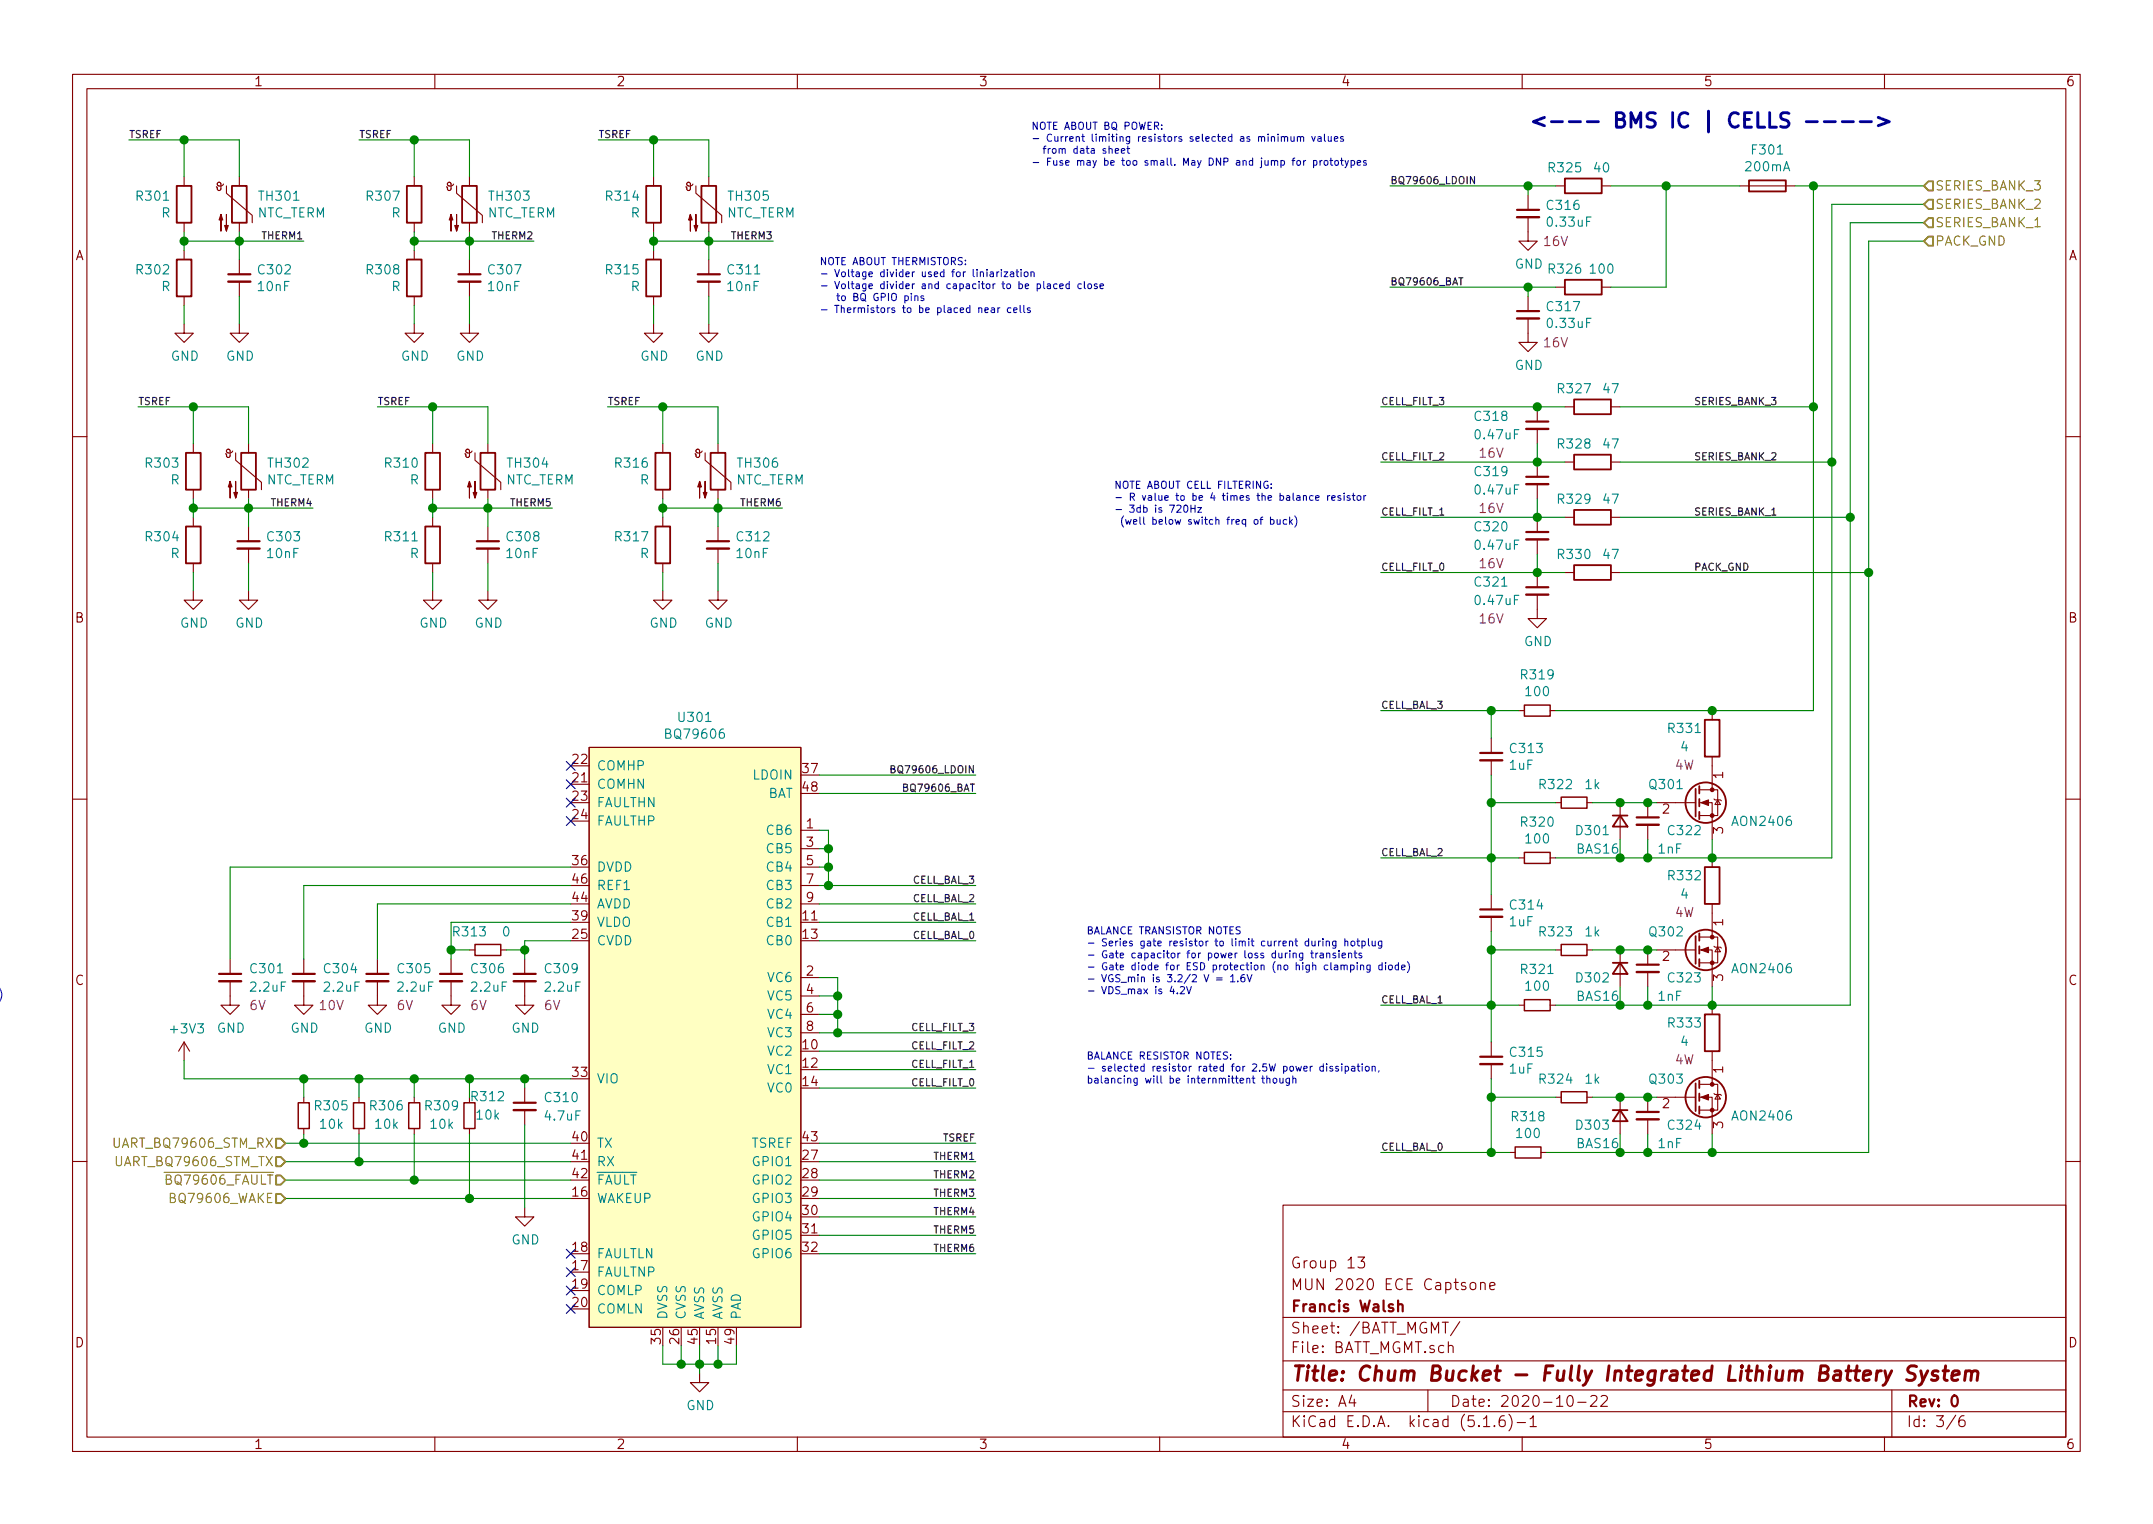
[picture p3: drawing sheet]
<svg xmlns="http://www.w3.org/2000/svg" width="297mm" height="210mm" viewBox="0 0 297 210" stroke-linecap="round" stroke-linejoin="round" font-family="sans-serif">
<g fill="none" stroke="#840000" stroke-width=".15">
<path d="M10 10.3h277v189.9h-277zM12 12.2h273v186.1h-273zM60 10.3v1.9M110 10.3v1.9M160 10.3v1.9M210 10.3v1.9M260 10.3v1.9M25.4 24.4v1.2M25.4 30.7v1.3M25.4 34.5v1.3M30.8 25.4a.44 .44 0 0 1-.4 .3 .44 .44 0 0 1-.4-.4l.1-.2 .4 .2v.9l-.2 .1h-.2l-.1-.2v-.2l-.2-.1M31.2 25.6v1.1l3.6 3v1"/>
<path d="M33 24.4v1.2M33 30.7v1.3M33 35.8v2M33 38.9v2M57.1 24.4v1.2M57.1 30.7v1.3M57.1 34.5v1.3M62.6 25.4a.44 .44 0 0 1-.5 .3 .44 .44 0 0 1-.4-.4l.2-.2 .3 .2v.9l-.1 .1h-.3l-.1-.2v-.2l-.1-.1M63 25.6v1.1l3.5 3v1M64.8 24.4v1.2M64.8 30.7v1.3M64.8 35.8v2"/>
<path d="M64.8 38.9v2M90.2 24.4v1.2M90.2 30.7v1.3M90.2 34.5v1.3M95.6 25.4a.44 .44 0 0 1-.5 .3 .44 .44 0 0 1-.4-.4l.2-.2 .3 .2v.9l-.1 .1h-.2l-.2-.2v-.2l-.1-.1M96 25.6v1.1l3.6 3v1M97.8 24.4v1.2M97.8 30.7v1.3M97.8 35.8v2M97.8 38.9v2M210.8 30v3.3h1.3l-1.3 1.2-1.3-1.2h1.3M210.8 26.9v2.1"/>
<path d="M214.6 25.6h1.3M214.6 39.6h1.3M221 25.6h1.2M221 39.6h1.2M240 25.6h7.6M25.4 44.7v1.3h1.3l-1.3 1.2-1.3-1.2h1.3M25.4 40.9v1.3M33 44.7v1.3h1.3l-1.3 1.2-1.3-1.2h1.3M57.1 44.7v1.3h1.3l-1.3 1.2-1.2-1.2h1.2M57.1 40.9v1.3M64.8 44.7v1.3h1.2l-1.2 1.2-1.3-1.2h1.3M90.2 44.7v1.3h1.2l-1.2 1.2-1.3-1.2h1.3"/>
<path d="M90.2 40.9v1.3M97.8 44.7v1.3h1.3l-1.3 1.2-1.3-1.2h1.3M210.8 43.9v3.3h1.3l-1.3 1.3-1.3-1.3h1.3M210.8 40.9v2M212.1 56.1v2.1M212.1 59.2v2M215.9 56.1h1.3M222.2 56.1h1.3M10 60.2h2M26.7 61.2v1.3M26.7 67.6v1.2M26.7 71.4v1.2"/>
<path d="M26.7 77.7v1.3M32.1 62.2a.44 .44 0 0 1-.5 .3 .44 .44 0 0 1-.4-.4l.2-.1 .3 .1v.9l-.1 .1h-.2l-.2-.2v-.2l-.1-.1M32.5 62.5v1l3.6 3v1.1M34.3 61.2v1.3M34.3 67.6v1.2M34.3 72.6v2.1M34.3 75.7v2M59.7 61.2v1.3M59.7 67.6v1.2M59.7 71.4v1.2M59.7 77.7v1.3M65.1 62.2a.44 .44 0 0 1-.4 .3 .44 .44 0 0 1-.4-.4l.1-.1 .3 .1v.9l-.1 .1h-.2l-.1-.2v-.2l-.2-.1"/>
<path d="M65.5 62.5v1l3.6 3v1.1M67.3 61.2v1.3M67.3 67.6v1.2M67.3 72.6v2.1M67.3 75.7v2M91.4 61.2v1.3M91.4 67.6v1.2M91.4 71.4v1.2M91.4 77.7v1.3M96.9 62.2a.44 .44 0 0 1-.5 .3 .44 .44 0 0 1-.4-.4l.2-.1 .3 .1v.9l-.2 .1h-.2l-.1-.2v-.2l-.1-.1M97.3 62.5v1l3.5 3v1.1M99.1 61.2v1.3"/>
<path d="M99.1 67.6v1.2M99.1 72.6v2.1M99.1 75.7v2M212.1 63.7v2.1M212.1 66.8v2M212.1 71.4v2M212.1 74.4v2M212.1 79v2M215.9 71.4h1.3M215.9 63.7h1.3M215.9 79h1.3M222.2 71.4h1.3"/>
<path d="M222.2 63.7h1.3M222.2 79h1.3M285 60.2h2M26.7 81.5v1.3h1.2l-1.2 1.3-1.3-1.3h1.3M34.3 81.5v1.3h1.3l-1.3 1.3-1.3-1.3h1.3M59.7 81.5v1.3h1.3l-1.3 1.3-1.3-1.3h1.3M67.3 81.5v1.3h1.3l-1.3 1.3-1.3-1.3h1.3M91.4 81.5v1.3h1.3l-1.3 1.3-1.2-1.3h1.2M99.1 81.5v1.3h1.2l-1.2 1.3-1.3-1.3h1.3M209.5 98h.8M212.1 82v3.3h1.3l-1.3 1.3-1.3-1.3h1.3M213.9 98h.7"/>
<path d="M236.2 98v1.3M10 110.3h2M81.3 103.1h29.2v80h-29.2zM110.5 114.5h2.5M110.5 117.1h2.5M110.5 119.6h2.5M205.7 101.8v2.1M205.7 104.9v2M209.5 118.4h.8M213.9 118.4h.7M214.6 110.7h.8M218.9 110.7h.8"/>
<path d="M223.5 110.7v5.1M227.3 110.7v2.1M227.3 113.8v2M228.6 110.7h5.3M234.4 110.7h1.8v5.1M234.4 109h2.6v3.5h-2.6M236.2 104.4v4.6M236.2 118.4v1.2M236.5 110.2l.1 .2h.8l.1 .1M237 110.4l.4 .6h-.8zM285 110.3h2M31.7 135.4v3.3h1.3l-1.3 1.2-1.2-1.2h1.2"/>
<path d="M31.7 132.3v2.1M41.9 135.4v3.3h1.3l-1.3 1.2-1.3-1.2h1.3M41.9 132.3v2.1M52.1 135.4v3.3h1.2l-1.2 1.2-1.3-1.2h1.3M52.1 132.3v2.1M62.2 135.4v3.3h1.3l-1.3 1.2-1.2-1.2h1.2M62.2 132.3v2.1M64.8 131.1h.7M69.1 131.1h.7M72.4 135.4v3.3h1.3l-1.3 1.2-1.3-1.2h1.3M72.4 132.3v2.1M110.5 134.9h2.5"/>
<path d="M110.5 137.4h2.5M110.5 139.9h2.5M110.5 122.2h2.5M110.5 124.7h2.5M205.7 123.4v2.1M205.7 126.5v2M209.5 138.7h.8M213.9 138.7h.7M214.6 131.1h.8M218.9 131.1h.8M223.5 131.1v5M227.3 131.1v2"/>
<path d="M227.3 134.1v2M228.6 131.1h5.3M234.4 131.1h1.8v5M234.4 129.3h2.6v3.5h-2.6M236.2 124.7v4.6M236.2 138.7v1.2M236.5 130.6l.1 .1h.8l.1 .1M237 130.7l.4 .6h-.8zM25.4 143.8l-.8 1.2M25.4 143.8v2.5M25.4 143.8l.8 1.2M41.9 151.4v.7"/>
<path d="M41.9 155.7v.8M49.5 151.4v.7M49.5 155.7v.8M57.1 151.4v.7M57.1 155.7v.8M64.8 155.7v.8M72.4 150.1v2M72.4 153.2v2M110.5 142.5h2.5M205.7 143.8v2M205.7 146.8v2M208.3 159h.7"/>
<path d="M212.6 159h.8M214.6 151.4h.8M218.9 151.4h.8M223.5 151.4v5.1M227.3 151.4v2M227.3 154.4v2.1M228.6 151.4h5.3M234.4 151.4h1.8v5.1M234.4 149.6h2.6v3.6h-2.6M236.2 145v4.6M236.5 150.9l.1 .1h.8l.1 .1M237 151l.4 .6h-.8z"/>
<path d="M10 160.2h2M72.4 166.6v1.3h1.3l-1.3 1.3-1.3-1.3h1.3M177 166.3h108v32h-108zM187.4 173.4h.9l-.5 .6 .3 .1a.61 .61 0 0 1 .1 .7l-.2 .1h-.4l-.2-.1M202.9 177.1a.41 .41 0 0 1 .7 .1v.4a.41 .41 0 0 1-.4 .3 .41 .41 0 0 1-.4-.3zM204.3 177.1a.38 .38 0 0 1 .6 0v.8M204.3 176.9v1M205.5 177.4l.7-.1v-.3l-.4-.1-.3 .2 .1 .7 .2 .1 .4-.1M285 160.2h2M60 198.3v1.9M96.5 189.5v1.2h1.3l-1.3 1.3-1.3-1.3h1.3M110 198.3v1.9"/>
<path d="M160 198.3v1.9M177 194.8h108M177 191.8h108M177 187.8h108M177 181.8h108M186.5 192.5l-.4 1h1M186.8 193v1M197 191.8v3M199 182.4h.8M199.8 185.7a.41 .41 0 0 1 .7 .1v.8M199.8 185.1v1.5M201.4 182.3l-1.3 2"/>
<path d="M204.7 196.8h.8M206.2 196.7v.1l-.1-.1h.1v.1M207.5 195.3a.59 .59 0 0 0-.7 .7l.1 .7a.49 .49 0 0 0 .7 0 .65 .65 0 0 0-.1-.7 .51 .51 0 0 0-.6 0l-.1 .2M208.2 195.1a1.71 1.71 0 0 1 0 2.3M209.3 196.3h1.2M210 198.3v1.9M211.1 195.8l.3-.3 .1-.2v1.5M211.1 196.8h.9M216.3 192.7a.35 .35 0 0 1 .4-.2 .35 .35 0 0 1 .3 .3 .78 .78 0 0 1-.4 1.2 .87 .87 0 0 1-.3-1.3zM217.7 193.5h1.1M219.5 192.7l.2-.2h.3a.41 .41 0 0 1 .3 .7l-.9 .8h.9M220.9 192.7l.2-.2 .5 .1a.37 .37 0 0 1 .1 .6l-.9 .8h1"/>
<path d="M260 198.3v1.9M261 191.8v6.5M269.8 195.2l-1.2 2M271 195.3a.62 .62 0 0 0-.7 .7v.5a.48 .48 0 0 0 .7 .2l.1-.2-.1-.5a.48 .48 0 0 0-.7 .2"/>
</g>
<g fill="none" stroke="#840000" stroke-width=".3">
<path d="M31.5 37.8h3M63.2 37.8h3.1M96.3 37.8h3M209.3 29h3M209.3 42.9h3M210.6 58.2h3M32.8 74.7h3M65.8 74.7h3M97.5 74.7h3.1M210.6 73.4h3M210.6 65.8h3M210.6 81h3"/>
<path d="M204.2 103.9h3.1M225.8 112.8h3.1M30.2 134.4h3.1M40.4 134.4h3M50.5 134.4h3.1M60.7 134.4h3.1M70.9 134.4h3M204.2 125.5h3.1M225.8 133.1h3.1M70.9 152.1h3M204.2 145.8h3.1M225.8 153.4h3.1"/>
<path d="M192.9 179.4v1.5M192.9 180.1a.38 .38 0 0 1 .6 0v.8M269.4 192.7a.35 .35 0 0 1 .4-.2 .35 .35 0 0 1 .2 .3 .77 .77 0 0 1-.4 1.2 .9 .9 0 0 1-.2-1.3z"/>
</g>
<path d="M260 189.1l.3 1.3M261 189.1l-.9 1.8-.3 .2M264.4 188.5l-.7-.1a.5 .5 0 0 0-.5 .5 .5 .5 0 0 0 .3 .5l.4 .1a.48 .48 0 0 1 .3 .5 .48 .48 0 0 1-.4 .4l-.8-.1M265 189.1l.3 1.3M266 189.1l-.9 1.8-.4 .2M267.4 189.2l-.2-.1-.5 .1-.1 .3 .2 .3 .5 .1 .1 .3-.2 .1-.2 .1-.5-.1M268.1 189.1h.7M268.4 188.4l-.2 1.8 .1 .1 .4 .1M269.3 189.8l1-.2v-.4l-.2-.1-.6 .1-.1 .2-.1 .8 .2 .2 .6-.1M271.2 189.3a.5 .5 0 0 1 .8 .1l-.1 1M271.2 189.1l-.2 1.3M272 189.4a.47 .47 0 0 1 .5-.3 .47 .47 0 0 1 .4 .3l-.1 1" fill="none" stroke="#840000" stroke-width=".41"/>
<g fill="none" stroke="#840000" stroke-width=".25">
<path d="M24.4 35.8h2v5.1h-2zM24.4 25.6h2v5.1h-2zM32 25.6h2v5.1h-2zM56.1 35.8h2.1v5.1h-2.1zM56.1 25.6h2.1v5.1h-2.1zM63.8 25.6h2v5.1h-2zM89.2 35.8h2v5.1h-2zM89.2 25.6h2v5.1h-2zM96.8 25.6h2v5.1h-2zM215.9 24.6h5.1v2.1h-5.1zM215.9 38.6h5.1v2h-5.1zM241.3 24.9h5.1v1.5h-5.1z"/>
<path d="M217.2 55.1h5v2h-5zM25.7 72.6h2v5.1h-2zM25.7 62.5h2v5.1h-2zM33.3 62.5h2v5.1h-2zM58.7 72.6h2v5.1h-2zM58.7 62.5h2v5.1h-2zM66.3 62.5h2v5.1h-2zM90.4 72.6h2.1v5.1h-2.1zM90.4 62.5h2.1v5.1h-2.1zM98 62.5h2.1v5.1h-2.1zM217.2 70.4h5v2h-5zM217.2 62.7h5v2.1h-5z"/>
<path d="M217.2 78h5v2h-5zM235.2 99.3h2v5.1h-2zM222.5 112.5h2M223.5 112.5l1 1.5h-2zM233.9 108.8v3.8M234.4 108.5v1M234.4 110.2v1M234.4 112v1M235.2 119.6h2v5.1h-2zM222.5 132.8h2M223.5 132.8l1 1.6h-2zM233.9 129.2v3.8"/>
<path d="M234.4 128.8v1M234.4 130.6v1M234.4 132.3v1M235.2 139.9h2v5.1h-2zM222.5 153.2h2M223.5 153.2l1 1.5h-2zM233.9 149.5v3.8M234.4 149.1v1M234.4 150.9v1M234.4 152.6v1.1"/>
<circle cx="235.3" cy="110.7" r="2.79"/>
<circle cx="235.3" cy="131.1" r="2.79"/>
<circle cx="235.3" cy="151.4" r="2.79"/>
</g>
<g fill="#840000" stroke="#840000" stroke-width=".15">
<path d="M234.7 131.1l1-.4v.7z"/>
<path d="M234.7 151.4l1-.4v.8z"/>
<path d="M64.8 66.4l.2 .8h-.5l.3-.8v2.3z"/>
<path d="M65.5 66.4v2.3l-.2-.8h.5l-.3 .8z"/>
<path d="M30.5 29.6l.2 .7h-.5l.3-.7v2.3z"/>
<path d="M31.2 29.6v2.3l-.2-.8h.5l-.3 .8z"/>
<path d="M62.2 29.6l.3 .7h-.5l.2-.7v2.3z"/>
<path d="M63 29.6v2.3l-.3-.8h.5l-.2 .8z"/>
<path d="M95.2 29.6l.3 .7h-.5l.2-.7v2.3z"/>
<path d="M96 29.6v2.3l-.2-.8h.5l-.3 .8z"/>
<path d="M31.7 66.4l.3 .8h-.5l.2-.8v2.3z"/>
<path d="M32.5 66.4v2.3l-.2-.8h.5l-.3 .8z"/>
<path d="M96.5 66.4l.3 .8h-.5l.2-.8v2.3z"/>
<path d="M97.3 66.4v2.3l-.3-.8h.5l-.2 .8z"/>
<path d="M234.7 110.7l1-.3v.7z"/>
<circle cx="236.2" cy="132.8" r=".25"/>
<circle cx="236.2" cy="129.3" r=".25"/>
<circle cx="236.2" cy="153.2" r=".25"/>
<circle cx="236.2" cy="149.6" r=".25"/>
<circle cx="236.2" cy="112.5" r=".25"/>
<circle cx="236.2" cy="109" r=".25"/>
</g>
<g fill="none" stroke="#840000" stroke-width=".33">
<path d="M31.5 38.9h3M63.2 38.9h3.1M96.3 38.9h3M209.3 30h3M209.3 43.9h3M210.6 59.2h3M32.8 75.7h3M65.8 75.7h3M97.5 75.7h3.1M210.6 74.4h3M210.6 66.8h3M210.6 82h3"/>
<path d="M204.2 104.9h3.1M225.8 113.8h3.1M30.2 135.4h3.1M40.4 135.4h3M50.5 135.4h3.1M60.7 135.4h3.1M70.9 135.4h3M204.2 126.5h3.1M225.8 134.1h3.1M70.9 153.2h3M204.2 146.8h3.1M225.8 154.4h3.1"/>
</g>
<path d="M210.3 97.3h3.6v1.5h-3.6zM210.3 117.6h3.6v1.5h-3.6zM215.4 110h3.5v1.5h-3.5zM65.5 130.3h3.6v1.5h-3.6zM210.3 137.9h3.6v1.5h-3.6zM215.4 130.3h3.5v1.5h-3.5zM41.1 152.1h1.6v3.6h-1.6zM48.8 152.1h1.5v3.6h-1.5zM56.4 152.1h1.5v3.6h-1.5zM64 152.1h1.5v3.6h-1.5zM209 158.2h3.6v1.6h-3.6zM215.4 150.6h3.5v1.5h-3.5z" fill="none" stroke="#840000" stroke-width=".2"/>
<path d="M81.3 103.1h29.2v80h-29.2z" fill="#ffffc2" stroke="#ffffc2" stroke-width=".14"/>
<g fill="none" stroke="#008400" stroke-width=".15">
<path d="M17.8 19.3h15.2v5.1M25.4 19.3v5.1M49.5 19.3h15.3v5.1M57.1 19.3v5.1M82.5 19.3h15.3v5.1M90.2 19.3v5.1M25.4 33.3h16.5M25.4 32v2.5M33 32v3.8M57.1 33.3h16.6M57.1 32v2.5M64.8 32v3.8"/>
<path d="M90.2 33.3h16.5M90.2 32v2.5M97.8 32v3.8M191.8 25.6h22.8M191.8 39.6h22.8M210.8 25.6v1.3M210.8 39.6v1.3M222.2 25.6h17.8M229.9 25.6v14h-7.7M247.6 25.6h17.8M250.2 25.6v72.4h-35.6M265.4 28.2h-12.7v90.2h-38.1"/>
<path d="M265.4 30.7h-10.1v108h-40.7M265.4 33.3h-7.6v125.7h-44.4M19 56.1h15.3v5.1M25.4 42.2v2.5M26.7 56.1v5.1M33 40.9v3.8M52.1 56.1h15.2v5.1M57.1 42.2v2.5M59.7 56.1v5.1M64.8 40.9v3.8M83.8 56.1h15.3v5.1M90.2 42.2v2.5"/>
<path d="M91.4 56.1v5.1M97.8 40.9v3.8M190.5 56.1h25.4M223.5 56.1h26.7M26.7 70.1h16.5M26.7 68.8v2.6M26.7 79v2.5M34.3 68.8v3.8M34.3 77.7v3.8M59.7 70.1h16.5M59.7 68.8v2.6M59.7 79v2.5"/>
<path d="M67.3 68.8v3.8M67.3 77.7v3.8M91.4 70.1h16.5M91.4 68.8v2.6M91.4 79v2.5M99.1 68.8v3.8M99.1 77.7v3.8M190.5 71.4h25.4M190.5 63.7h25.4M190.5 79h25.4M212.1 61.2v2.5M212.1 68.8v2.6"/>
<path d="M212.1 76.4v2.6M223.5 71.4h31.8M223.5 63.7h29.2M223.5 79h34.3M190.5 98h19M205.7 98v3.8M78.7 119.6h-47v12.7M113 119.6h1.3M113 114.5h1.3v7.7M113 109.5h21.6M113 106.9h21.6M113 117.1h1.3"/>
<path d="M190.5 118.4h19M205.7 106.9v16.5M205.7 110.7h8.9M219.7 110.7h8.9M223.5 115.8v2.6M227.3 115.8v2.6M236.2 115.8v2.6M62.2 131.1h2.6M69.8 131.1h2.6M78.7 129.8h-6.3v2.5M78.7 127.2h-16.5v5.1M78.7 122.2h-36.8v10.1"/>
<path d="M78.7 124.7h-26.6v7.6M113 127.2h21.6M113 129.8h21.6M113 124.7h21.6M113 122.2h21.6M113 134.9h2.6v7.6M113 137.4h2.6M113 139.9h2.6M190.5 138.7h19M205.7 128.5v15.3M205.7 131.1h8.9M219.7 131.1h8.9"/>
<path d="M223.5 136.1v2.6M227.3 136.1v2.6M236.2 136.1v2.6M25.4 146.3v2.5h53.3M39.4 157.7h39.3M41.9 148.8v2.6M41.9 156.5v1.2M49.5 148.8v2.6M49.5 156.5v3.8M57.1 148.8v2.6M57.1 156.5v6.3M64.8 148.8v2.6"/>
<path d="M64.8 156.5v8.8M72.4 148.8v1.3M72.4 155.2v11.4M113 142.5h21.6M113 145h21.6M113 150.1h21.6M113 147.6h21.6M113 157.7h21.6M190.5 159h17.8M205.7 148.8v10.2M205.7 151.4h8.9M219.7 151.4h8.9"/>
<path d="M223.5 156.5v2.5M227.3 156.5v2.5M236.2 156.5v2.5M39.4 162.8h39.3M39.4 165.3h39.3M39.4 160.3h39.3M113 162.8h21.6M113 165.3h21.6M113 160.3h21.6M113 167.9h21.6M113 170.4h21.6M113 173h21.6"/>
<path d="M91.4 185.7v2.5h10.2v-2.5M94 185.7v2.5M96.5 185.7v3.8M99.1 185.7v2.5"/>
</g>
<path d="M266.1 25h.6v1.3h-.6l-.7-.7zM266.1 30.1h.6v1.3h-.6l-.7-.7zM266.1 32.6h.6v1.3h-.6l-.7-.6zM266.1 27.6h.6v1.2h-.6l-.7-.6zM38.1 159.6h.6l.7 .7-.7 .6h-.6zM38.1 157.1h.6l.7 .6-.7 .7h-.6zM38.1 164.7h.6l.7 .6-.7 .7h-.6zM38.1 162.2h.6l.7 .6-.7 .6h-.6z" fill="none" stroke="#848400" stroke-width=".25"/>
<path d="M280.7 31.3h.8M15.7 157v1.1l.3 .2 .4-.1 .1-.1v-1.1M22.9 162.7h.6l.1-.3-.2-.3h-.5v1.3h.5l.3-.3a.36 .36 0 0 0-.3-.4" fill="none" stroke="#848400" stroke-width=".15"/>
<path d="M201.3 38.3h.5M201.5 38.3v1M203.4 24.4v.9l-.5-.9v.9M122.9 106.1l.5-.1v-.3l-.5-.1v1h.4l.2-.3-.2-.2M124.7 108.6h.4v-.4h-.4v1h.3l.2-.1v-.3l-.2-.2" fill="none" stroke="#000" stroke-width=".15"/>
<g fill="none" stroke="#0000c2" stroke-width=".15">
<path d="M160.3 17.7v.2M160.3 17.2v.1M176.3 18.5v.1M176.3 18.8v.7M176.8 18.9h.4v.6M176.8 18.8v.7M177.2 19l.1-.2 .3 .1v.6M178.1 18.8v.5a.24 .24 0 0 0 .2 .2 .24 .24 0 0 0 .2-.1M178.5 18.8v.7M179 18.9h.4v.6M179 18.8v.7M179.4 19l.2-.2 .2 .1 .1 .6"/>
<path d="M181 18.8l.2 .7 .3-.7M181.8 18.9h.4l.1 .6M182.3 19.1l-.5 .1 .1 .3h.4M182.7 18.5v.8l.2 .2M183.3 18.8v.7h.2l.2-.1M183.7 18.8v.7M184.1 19.2l.5-.1-.1-.2-.2-.1-.2 .2v.5h.4M185.3 18.9l-.2-.1-.2 .2 .1 .1 .3 .1v.3h-.4M133.2 36.4v.1M133.2 35.9v.1M136.2 37.2v.1M136.2 37.5v.7"/>
<path d="M136.6 37.6h.4l.1 .6M137.1 37.7l-.5 .2 .1 .3 .4-.1M137.5 37.5v.7M137.8 37.5l-.2 .1-.1 .1M138.2 37.2v.1M138.2 37.5v.7M138.5 37.5h.5l-.5 .7h.5M139.4 37.6h.4l.1 .6M139.9 37.7l-.5 .2 .1 .3 .4-.1M140.2 37.5h.3M140.3 37.2v.8l.2 .2M140.9 37.2v.1"/>
<path d="M140.9 37.5v.7M141.4 37.6l.1-.1 .3 .1v.4l-.1 .1-.2 .1-.1-.1zM142.2 37.6h.4l.1 .6M142.2 37.5v.7M144 38.8v.9l.1 .1M144.5 39.2h.4v.6M144.9 39.4h-.3l-.1 .2 .1 .2h.3M145.8 39.2h-.3l-.1 .1 .1 .5h.3M146.2 39.5l.5-.1-.1-.2h-.2l-.2 .1 .1 .5h.3M147.5 39.2h-.3l-.1 .1v.5h.4M147.5 38.8v1M149.2 39.2h-.3l-.2 .1 .1 .5h.4"/>
<path d="M149.6 38.8v.9l.2 .1M150.1 39.2h.2h.2l.1 .4-.2 .2-.3-.1zM151.4 39.2h-.3l-.1 .1 .1 .2h.3v.3h-.4M151.8 39.5l.4-.1v-.2h-.3l-.1 .1v.5h.4M153 20.6l.4-.1v.7M153.9 20.8l.4-.1v-.2h-.3l-.1 .1v.5h.4M154.7 20.8l.5-.1-.1-.2h-.2l-.2 .1 .1 .5h.3M155.5 20.5h.4M155.6 20.2v.8l.3 .2M179 22.2l.2-.1 .2 .2v.3l-.2 .2h-.2l-.1-.2zM179.9 22.1v.7M180.1 22.1l-.2 .2"/>
<path d="M181.2 22.2l.3-.1 .2 .2-.1 .5h-.4M181.2 22.1v1M182.1 22.1v.7M182.4 22.1l-.3 .2M182.7 22.2l.2-.1 .3 .1v.4l-.1 .2h-.2l-.2-.1zM183.5 22.1h.4M183.6 21.8v.9l.3 .1M184.2 22.2l.1-.1 .3 .1v.6h-.3l-.1-.1zM184.9 22.1h.4M185.1 21.8v.9l.2 .1M185.6 22.1l.2 .7M186 22.1l-.3 .9-.1 .1"/>
<path d="M186.4 22.2l.3-.1 .2 .2-.1 .5h-.4M186.4 22.1v1M187.2 22.5l.5-.1v-.2l-.3-.1-.2 .2 .1 .5h.4M188.5 22.2l-.3-.1-.1 .2 .1 .1 .3 .1v.3h-.4M124.8 40.9l.3-.1 .2 .2-.1 .4h-.4M125.7 40.8v.7M126.2 40.9h.4v.6M126.2 40.8v.7M127.4 40.9l-.2-.1-.1 .1v.2l.3 .1v.2h-.3M135.9 42.8l.4-.1v-.2h-.3l-.1 .1v.5h.4M136.8 42.5h.4v.6M137.2 42.7l-.5 .2 .2 .2h.3"/>
<path d="M137.7 42.5v.6M137.9 42.5l-.2 .1M139.5 42.5h-.3l-.2 .1 .1 .5h.4M139.9 42.8l.4-.1v-.2h-.3l-.1 .1v.5h.4M140.7 42.1v.9l.2 .1M141.2 42.1v.9l.2 .1M142.1 42.5h-.2l-.2 .1 .1 .1 .3 .1v.3h-.4M163.4 69.8l.2-.1a.53 .53 0 0 1 .3 .5 .53 .53 0 0 1-.3 .5l-.3-.2zM164.3 69.7v1M164.3 70.1h.6M164.9 69.7v1M165.3 70h.5l-.5 .7h.5"/>
<path d="M173.1 71.7h.1h.3l.1 .4-.1 .2h-.3l-.1-.1zM173.8 71.7h.4M174.2 71.3l-.2 .2v.8M174.9 66.4a.46 .46 0 0 0-.6 .5 .46 .46 0 0 0 .6 .4l.1-.4h-.2M175.3 71.7h.3l.2 .2-.1 .4h-.4M175.3 71.3v1M175.4 67.3v.1M175.4 66.8h.1M176.2 71.7v.6h.3l.1-.1M176.6 71.7v.6M177.5 71.7h-.3l-.2 .2 .1 .4h.4M177.9 71.3v1"/>
<path d="M178 72l.3 .3M178.3 71.7l-.4 .4M178.6 71.2a1.16 1.16 0 0 1 0 1.5M181.2 68.4h-.4l-.1 .1 .1 .5h.4M181.5 68.7l.5-.1-.1-.2h-.2l-.2 .1 .1 .5h.3M183.2 68.4v.6M183.5 68.4l-.3 .1M183.7 68.7l.5-.1-.1-.2h-.2l-.2 .1 .1 .5h.3M185 68.4h-.3l-.1 .1v.2l.4 .1v.2h-.4M185.4 68v.1M185.4 68.4v.6M186.2 68.4h-.2l-.1 .1v.2l.3 .1v.2h-.3"/>
<path d="M186.6 68.4h.3M186.7 68v.9l.2 .1M187.3 68.4h.1h.3l.1 .4-.1 .2h-.3l-.1-.1zM188.2 68.4v.6M188.4 68.4l-.2 .1M-.1 136.3a1.58 1.58 0 0 1 .1 1.9M0 138.2h-.1M161.7 136.1l-.3 .7h.7M162.4 137v.1M162.8 136.2l.4-.1 .2 .1v.2l-.6 .7h.6M163.7 136.1l.3 1 .4-1M167.8 134.9h.8"/>
<path d="M167.8 135.2h.8M169.8 134.7l.3-.2v1M169.8 135.5h.6M170.8 135.4v.1M171.7 134.5h-.3a.62 .62 0 0 0 0 1l.3-.1v-.5l-.3-.1-.2 .2M172.1 134.5l.3 1 .3-1M179.7 131.5v.8l-.1 .2-.3-.1M179.7 131.5h-.2l-.2 .2v.4h.4M180.8 131.5h.4M181 131.2v.8v.1l.2 .1M181 129.8l.1 .6 .2 .1 .1-.1M181.4 129.8v.7"/>
<path d="M181.5 131.5v.7M181.8 131.5l-.3 .2M181.9 129.8v.7M182.1 131.5h.4l.1 .7M182.2 129.8l-.3 .2M182.5 129.5v.1M182.5 129.8v.7M182.6 131.7l-.5 .2 .1 .3 .4-.1M183 129.9h.4v.6M183 129.8v.7M183 131.6l.4-.1 .1 .7M183 131.5v.7"/>
<path d="M184.3 131.5h-.3l-.1 .1v.2l.4 .1v.2h-.4M184.3 129.8v.9l-.2 .1h-.2M184.3 129.9l-.3-.1-.2 .2 .1 .4h.4M184.7 131.2h.1M184.7 131.5v.7M185 133.2h.4v.6M185 133.1v.7M185.2 131.8l.4-.1v-.2h-.3l-.1 .1v.5h.4M185.4 133.3l.2-.2 .2 .1 .1 .6M185.5 129.9h.4l.1 .6M185.5 129.5v1M186.1 131.6l.3-.1 .1 .7"/>
<path d="M186.1 131.5v.7M186.3 133.2l.3-.1 .2 .2-.1 .5h-.4M186.3 133.1v1M186.4 129.9l.2-.1 .3 .1v.4l-.1 .1-.2 .1-.2-.1zM186.8 131.5h.4M186.9 131.2v.8l.3 .2M187.2 129.8h.4M187.2 132.8v.1M187.2 133.1v.7M187.3 129.5v.8l.3 .2M187.7 133.2h.4v.6M187.7 133.1v.7"/>
<path d="M187.9 131.5h-.3l-.1 .1 .1 .2 .3 .1v.2h-.4M187.9 129.9l.3-.1 .2 .2-.1 .4h-.4M187.9 129.8v1M188.8 129.5v.8l.1 .2M189 133.1v.8l-.2 .2h-.2M189 133.2l-.3-.1-.1 .2v.5h.4M189.3 129.8v.5a.24 .24 0 0 0 .2 .2 .24 .24 0 0 0 .2-.1M189.7 129.8v.7M190.6 129.8v.8l-.2 .2h-.2M190.6 129.9l-.3-.1-.1 .2v.4h.4M190.7 133.2l-.3-.1-.2 .2 .1 .5h.4M190.7 132.8v1"/>
<path d="M191.2 132.8v.1M191.2 133.1v.7M191.6 133.2l.2-.1 .2 .1 .1 .4-.1 .2h-.2l-.2-.1zM192.9 133.2l-.2-.1-.2 .2 .1 .5h.3M192.9 132.8v1M193.4 133.5l.5-.1-.1-.2-.3-.1-.1 .2v.5h.4M194.2 132.7a1.16 1.16 0 0 1 0 1.5M169.8 146v.1M169.8 145.5v.1M172.7 148.8h.4M172.9 148.4v.9l.2 .1M174.1 148.8h.3"/>
<path d="M174.2 148.4v.9l.2 .1M174.8 148.8h.4v.6M174.8 148.4v1M175.7 148.8h.3l.1 .1v.3l-.1 .2h-.3l-.1-.2zM176.6 148.8v.6h.3l.1-.1M177 148.8v.6M177.9 148.8v.7l-.2 .3-.2-.1M177.9 148.8h-.3l-.2 .1 .1 .5h.4M178.4 148.8h.3l.1 .6M178.4 148.4v1M182.6 147.2l-.3-.1-.2 .2 .1 .4h.4M182.6 146.8v1"/>
<path d="M183 146.8v.1M183 147.1v.7M183.8 147.2l-.2-.1-.1 .1v.2l.3 .1v.2h-.3M184.6 147.2l-.2-.1-.1 .1v.2l.3 .1v.2h-.3M185.1 146.8v.1M185.1 147.1v.7M185.6 147.2l.3-.1 .2 .2-.1 .4h-.4M185.6 147.1v1M186.5 147.2h.4v.6M186.9 147.3l-.5 .2 .2 .3 .3-.1M187.2 147.1h.4M187.4 146.8v.8l.2 .2"/>
<path d="M187.9 146.8v.1M187.9 147.1v.7M188.4 147.2l.2-.1 .2 .1 .1 .4-.1 .1-.2 .1-.2-.1zM189.3 147.2h.4v.6M189.3 147.1v.7M190.2 147.7v.2"/>
</g>
<path d="M244.1 15.5v2h1M246.8 15.6a.87 .87 0 0 0-1.1 .1 .49 .49 0 0 0 .3 .8 .7 .7 0 0 1 .8 .7l-.4 .3-.7-.1M249.2 16.8h1.5M251.7 16.8h1.5M254.2 16.8h1.5M256.6 16.8h1.6M259.1 16.2l1.6 .6-1.6 .5" fill="none" stroke="#0000c2" stroke-width=".41"/>
<g fill="#008400" stroke="#008400" stroke-width=".25">
<circle cx="236.2" cy="98" r=".51"/>
<circle cx="96.5" cy="188.2" r=".51"/>
<circle cx="99.1" cy="188.2" r=".51"/>
<circle cx="90.2" cy="19.3" r=".51"/>
<circle cx="41.9" cy="148.8" r=".51"/>
<circle cx="236.2" cy="138.7" r=".51"/>
<circle cx="114.3" cy="119.6" r=".51"/>
<circle cx="223.5" cy="159" r=".51"/>
<circle cx="114.3" cy="117.1" r=".51"/>
<circle cx="115.6" cy="142.5" r=".51"/>
<circle cx="255.3" cy="71.4" r=".51"/>
<circle cx="223.5" cy="110.7" r=".51"/>
<circle cx="212.1" cy="71.4" r=".51"/>
<circle cx="115.6" cy="137.4" r=".51"/>
<circle cx="212.1" cy="63.7" r=".51"/>
<circle cx="223.5" cy="118.4" r=".51"/>
<circle cx="114.3" cy="122.2" r=".51"/>
<circle cx="115.6" cy="139.9" r=".51"/>
<circle cx="212.1" cy="79" r=".51"/>
<circle cx="257.8" cy="79" r=".51"/>
<circle cx="223.5" cy="131.1" r=".51"/>
<circle cx="223.5" cy="151.4" r=".51"/>
<circle cx="223.5" cy="138.7" r=".51"/>
<circle cx="252.7" cy="63.7" r=".51"/>
<circle cx="250.2" cy="56.1" r=".51"/>
<circle cx="229.9" cy="25.6" r=".51"/>
<circle cx="205.7" cy="131.1" r=".51"/>
<circle cx="72.4" cy="131.1" r=".51"/>
<circle cx="205.7" cy="118.4" r=".51"/>
<circle cx="94" cy="188.2" r=".51"/>
<circle cx="62.2" cy="131.1" r=".51"/>
<circle cx="91.4" cy="56.1" r=".51"/>
<circle cx="64.8" cy="33.3" r=".51"/>
<circle cx="227.3" cy="151.4" r=".51"/>
<circle cx="25.4" cy="19.3" r=".51"/>
<circle cx="227.3" cy="118.4" r=".51"/>
<circle cx="25.4" cy="33.3" r=".51"/>
<circle cx="205.7" cy="110.7" r=".51"/>
<circle cx="205.7" cy="138.7" r=".51"/>
<circle cx="205.7" cy="159" r=".51"/>
<circle cx="205.7" cy="151.4" r=".51"/>
<circle cx="33" cy="33.3" r=".51"/>
<circle cx="212.1" cy="56.1" r=".51"/>
<circle cx="91.4" cy="70.1" r=".51"/>
<circle cx="99.1" cy="70.1" r=".51"/>
<circle cx="34.3" cy="70.1" r=".51"/>
<circle cx="59.7" cy="56.1" r=".51"/>
<circle cx="59.7" cy="70.1" r=".51"/>
<circle cx="67.3" cy="70.1" r=".51"/>
<circle cx="26.7" cy="56.1" r=".51"/>
<circle cx="26.7" cy="70.1" r=".51"/>
<circle cx="205.7" cy="98" r=".51"/>
<circle cx="250.2" cy="25.6" r=".51"/>
<circle cx="90.2" cy="33.3" r=".51"/>
<circle cx="227.3" cy="131.1" r=".51"/>
<circle cx="210.8" cy="25.6" r=".51"/>
<circle cx="227.3" cy="110.7" r=".51"/>
<circle cx="41.9" cy="157.7" r=".51"/>
<circle cx="49.5" cy="148.8" r=".51"/>
<circle cx="49.5" cy="160.3" r=".51"/>
<circle cx="57.2" cy="148.8" r=".51"/>
<circle cx="97.8" cy="33.3" r=".51"/>
<circle cx="57.2" cy="162.8" r=".51"/>
<circle cx="57.2" cy="33.3" r=".51"/>
<circle cx="64.8" cy="148.8" r=".51"/>
<circle cx="64.8" cy="165.3" r=".51"/>
<circle cx="72.4" cy="148.8" r=".51"/>
<circle cx="236.2" cy="159" r=".51"/>
<circle cx="57.2" cy="19.3" r=".51"/>
<circle cx="210.8" cy="39.6" r=".51"/>
<circle cx="227.3" cy="138.7" r=".51"/>
<circle cx="236.2" cy="118.4" r=".51"/>
<circle cx="227.3" cy="159" r=".51"/>
</g>
<g fill="none" stroke="#000084" stroke-width=".15">
<path d="M78.1 105l1.2 1.3M78.1 107.6l1.2 1.2M78.1 110.1l1.2 1.2M78.1 112.7l1.2 1.2M79.3 105l-1.2 1.3M79.3 107.6l-1.2 1.2M79.3 110.1l-1.2 1.2M79.3 112.7l-1.2 1.2M78.1 172.4l1.2 1.2M78.1 174.9l1.2 1.2M78.1 177.4l1.2 1.3M78.1 180l1.2 1.2"/>
<path d="M79.3 172.4l-1.2 1.2M79.3 174.9l-1.2 1.2M79.3 177.4l-1.2 1.3M79.3 180l-1.2 1.2"/>
</g>
<text font-size="2.8" fill="#0000c2" x="210.8" y="17.6">&lt;--- BMS IC | CELLS ----&gt;</text>
<text font-size="2.8" fill="#840000" x="178" y="190.5">Title: Chum Bucket - Fully Integrated Lithium Battery System</text>
<g font-size="2.1" fill="#840000">
<text x="178" y="178">MUN 2020 ECE Captsone</text>
<text x="178" y="175">Group 13</text>
<text x="178" y="184">Sheet: /BATT_MGMT/</text>
<text x="178" y="181">Francis Walsh</text>
<text x="178" y="186.7">File: BATT_MGMT.sch</text>
<text x="178" y="196.9">KiCad E.D.A. kicad (5.1.6)-1</text>
<text x="178" y="194.1">Size: A4</text>
<text x="200" y="194.1">Date: 2020-10-22</text>
<text x="263" y="194.1">Rev: 0</text>
<text x="263" y="196.9">Id: 3/6</text>
</g>
<g font-size="1.8" fill="#840000">
<text x="35" y="11.9">1</text>
<text x="85" y="11.9">2</text>
<text x="135" y="11.9">3</text>
<text x="185" y="11.9">4</text>
<text x="235" y="11.9">5</text>
<text x="285" y="11.9">6</text>
<text x="10.4" y="35.9">A</text>
<text x="285.4" y="35.9">A</text>
<text x="10.4" y="85.9">B</text>
<text x="285.4" y="85.9">B</text>
<text x="79" y="107.9">21</text>
<text x="79" y="105.4">22</text>
<text x="110.8" y="106.7">37</text>
<text x="237.7" y="107.4" transform="rotate(-90 237.7 107.4)">1</text>
<text x="79" y="110.5">23</text>
<text x="79" y="113">24</text>
<text x="110.8" y="109.2">48</text>
<text x="229.4" y="112.3">2</text>
<text x="79" y="119.4">36</text>
<text x="111.3" y="114.3">1</text>
<text x="111.3" y="116.8">3</text>
<text x="111.3" y="119.4">5</text>
<text x="237.7" y="115" transform="rotate(-90 237.7 115)">3</text>
<text x="79" y="124.5">44</text>
<text x="79" y="121.9">46</text>
<text x="111.3" y="121.9">7</text>
<text x="111.3" y="124.5">9</text>
<text x="79" y="129.5">25</text>
<text x="79" y="127">39</text>
<text x="110.8" y="127">11</text>
<text x="110.8" y="129.5">13</text>
<text x="237.7" y="127.7" transform="rotate(-90 237.7 127.7)">1</text>
<text x="10.4" y="135.9">C</text>
<text x="111.3" y="134.6">2</text>
<text x="111.3" y="137.2">4</text>
<text x="229.4" y="132.6">2</text>
<text x="237.7" y="135.4" transform="rotate(-90 237.7 135.4)">3</text>
<text x="285.4" y="135.9">C</text>
<text x="111.3" y="139.7">6</text>
<text x="111.3" y="142.2">8</text>
<text x="79" y="148.6">33</text>
<text x="110.8" y="144.8">10</text>
<text x="110.8" y="147.3">12</text>
<text x="110.8" y="149.9">14</text>
<text x="237.7" y="148.1" transform="rotate(-90 237.7 148.1)">1</text>
<text x="229.4" y="152.9">2</text>
<text x="237.7" y="155.7" transform="rotate(-90 237.7 155.7)">3</text>
<text x="79" y="157.5">40</text>
<text x="79" y="160">41</text>
<text x="110.8" y="160">27</text>
<text x="110.8" y="157.5">43</text>
<text x="79" y="165.1">16</text>
<text x="79" y="162.6">42</text>
<text x="110.8" y="162.6">28</text>
<text x="110.8" y="165.1">29</text>
<text x="110.8" y="167.6">30</text>
<text x="79" y="172.7">18</text>
<text x="110.8" y="170.2">31</text>
<text x="110.8" y="172.7">32</text>
<text x="79" y="175.3">17</text>
<text x="79" y="177.8">19</text>
<text x="10.4" y="185.9">D</text>
<text x="79" y="180.3">20</text>
<text x="91.2" y="185.4" transform="rotate(-90 91.2 185.4)">35</text>
<text x="93.7" y="185.4" transform="rotate(-90 93.7 185.4)">26</text>
<text x="96.3" y="185.4" transform="rotate(-90 96.3 185.4)">45</text>
<text x="98.8" y="185.4" transform="rotate(-90 98.8 185.4)">15</text>
<text x="101.3" y="185.4" transform="rotate(-90 101.3 185.4)">49</text>
<text x="285.4" y="185.9">D</text>
<text x="35" y="199.9">1</text>
<text x="85" y="199.9">2</text>
<text x="135" y="199.9">3</text>
<text x="185" y="199.9">4</text>
<text x="235" y="199.9">5</text>
<text x="285" y="199.9">6</text>
</g>
<g font-size="1.8" fill="#008484">
<text x="213.8" y="23.8">R325</text>
<text x="220" y="23.8">40</text>
<text x="240.9" y="23.6">200mA</text>
<text x="241.8" y="21.3">F301</text>
<text x="19" y="27.7">R301</text>
<text x="35.9" y="27.7">TH301</text>
<text x="50.7" y="27.7">R307</text>
<text x="67.6" y="27.7">TH303</text>
<text x="83.7" y="27.7">R314</text>
<text x="100.7" y="27.7">TH305</text>
<text x="213.6" y="29">C316</text>
<text x="22.3" y="30">R</text>
<text x="35.5" y="30">NTC_TERM</text>
<text x="54" y="30">R</text>
<text x="67.2" y="30">NTC_TERM</text>
<text x="87" y="30">R</text>
<text x="100.2" y="30">NTC_TERM</text>
<text x="213.7" y="31.3">0.33uF</text>
<text x="19" y="37.9">R302</text>
<text x="22.3" y="40.2">R</text>
<text x="35.7" y="40.2">10nF</text>
<text x="35.8" y="37.9">C302</text>
<text x="50.7" y="37.9">R308</text>
<text x="54" y="40.2">R</text>
<text x="67.4" y="40.2">10nF</text>
<text x="67.5" y="37.9">C307</text>
<text x="83.7" y="37.9">R315</text>
<text x="87" y="40.2">R</text>
<text x="100.5" y="40.2">10nF</text>
<text x="100.5" y="37.9">C311</text>
<text x="209" y="37.1">GND</text>
<text x="213.8" y="37.8">R326</text>
<text x="219.5" y="37.8">100</text>
<text x="213.6" y="42.9">C317</text>
<text x="213.7" y="45.3">0.33uF</text>
<text x="23.6" y="49.8">GND</text>
<text x="31.2" y="49.8">GND</text>
<text x="55.3" y="49.8">GND</text>
<text x="62.9" y="49.8">GND</text>
<text x="88.3" y="49.8">GND</text>
<text x="96" y="49.8">GND</text>
<text x="209" y="51">GND</text>
<text x="203.6" y="58.1">C318</text>
<text x="215.1" y="54.3">R327</text>
<text x="221.3" y="54.3">47</text>
<text x="20.2" y="64.5">R303</text>
<text x="37.2" y="64.5">TH302</text>
<text x="53.3" y="64.5">R310</text>
<text x="70.2" y="64.5">TH304</text>
<text x="85" y="64.5">R316</text>
<text x="101.9" y="64.5">TH306</text>
<text x="203.6" y="65.7">C319</text>
<text x="203.7" y="60.6">0.47uF</text>
<text x="215.1" y="61.9">R328</text>
<text x="221.3" y="61.9">47</text>
<text x="23.5" y="66.8">R</text>
<text x="36.7" y="66.8">NTC_TERM</text>
<text x="56.6" y="66.8">R</text>
<text x="69.7" y="66.8">NTC_TERM</text>
<text x="88.3" y="66.8">R</text>
<text x="101.5" y="66.8">NTC_TERM</text>
<text x="203.7" y="68.2">0.47uF</text>
<text x="215.1" y="69.5">R329</text>
<text x="221.3" y="69.5">47</text>
<text x="20.2" y="74.7">R304</text>
<text x="23.5" y="77">R</text>
<text x="37" y="77">10nF</text>
<text x="37" y="74.7">C303</text>
<text x="53.3" y="74.7">R311</text>
<text x="56.6" y="77">R</text>
<text x="70" y="77">10nF</text>
<text x="70.1" y="74.7">C308</text>
<text x="85" y="74.7">R317</text>
<text x="88.3" y="77">R</text>
<text x="101.7" y="77">10nF</text>
<text x="101.8" y="74.7">C312</text>
<text x="203.6" y="73.3">C320</text>
<text x="203.7" y="75.9">0.47uF</text>
<text x="215.1" y="77.1">R330</text>
<text x="221.3" y="77.1">47</text>
<text x="203.6" y="80.9">C321</text>
<text x="203.7" y="83.5">0.47uF</text>
<text x="24.8" y="86.6">GND</text>
<text x="32.5" y="86.6">GND</text>
<text x="57.9" y="86.6">GND</text>
<text x="65.5" y="86.6">GND</text>
<text x="89.6" y="86.6">GND</text>
<text x="97.2" y="86.6">GND</text>
<text x="210.3" y="89.1">GND</text>
<text x="210" y="93.7">R319</text>
<text x="92.1" y="101.9">BQ79606</text>
<text x="93.8" y="99.6">U301</text>
<text x="210.6" y="96.1">100</text>
<text x="230.3" y="101.1">R331</text>
<text x="82.3" y="106.3">COMHP</text>
<text x="104" y="107.6">LDOIN</text>
<text x="208.3" y="106.2">1uF</text>
<text x="208.5" y="103.9">C313</text>
<text x="231.9" y="103.7">4</text>
<text x="82.3" y="108.8">COMHN</text>
<text x="82.3" y="111.4">FAULTHN</text>
<text x="82.3" y="113.9">FAULTHP</text>
<text x="105.8" y="110.1">BAT</text>
<text x="212.5" y="108.9">R322</text>
<text x="218.7" y="108.9">1k</text>
<text x="227.7" y="108.9">Q301</text>
<text x="239.2" y="114">AON2406</text>
<text x="105.9" y="115.2">CB6</text>
<text x="105.9" y="117.7">CB5</text>
<text x="210" y="114.1">R320</text>
<text x="210.6" y="116.4">100</text>
<text x="217.6" y="115.2">D301</text>
<text x="217.6" y="117.8">BAS16</text>
<text x="228.8" y="117.8">1nF</text>
<text x="230.3" y="115.2">C322</text>
<text x="82.3" y="120.3">DVDD</text>
<text x="82.3" y="125.3">AVDD</text>
<text x="82.3" y="122.8">REF1</text>
<text x="105.9" y="120.3">CB4</text>
<text x="105.9" y="122.8">CB3</text>
<text x="105.9" y="125.3">CB2</text>
<text x="208.5" y="125.5">C314</text>
<text x="230.3" y="121.5">R332</text>
<text x="231.9" y="124">4</text>
<text x="62.7" y="129.2">R313</text>
<text x="69.4" y="129.2">0</text>
<text x="82.3" y="130.4">CVDD</text>
<text x="82.3" y="127.9">VLDO</text>
<text x="105.9" y="127.9">CB1</text>
<text x="105.9" y="130.4">CB0</text>
<text x="208.3" y="127.8">1uF</text>
<text x="212.5" y="129.2">R323</text>
<text x="218.7" y="129.2">1k</text>
<text x="227.7" y="129.2">Q302</text>
<text x="34.7" y="136.8">2.2uF</text>
<text x="34.7" y="134.3">C301</text>
<text x="44.8" y="136.8">2.2uF</text>
<text x="44.9" y="134.3">C304</text>
<text x="55" y="136.8">2.2uF</text>
<text x="55" y="134.3">C305</text>
<text x="65.2" y="136.8">2.2uF</text>
<text x="65.2" y="134.3">C306</text>
<text x="75.3" y="136.8">2.2uF</text>
<text x="75.3" y="134.3">C309</text>
<text x="106" y="135.5">VC6</text>
<text x="210" y="134.4">R321</text>
<text x="210.6" y="136.7">100</text>
<text x="217.6" y="135.6">D302</text>
<text x="230.3" y="135.6">C323</text>
<text x="239.2" y="134.3">AON2406</text>
<text x="23.7" y="142.6">+3V3</text>
<text x="29.9" y="142.5">GND</text>
<text x="40.1" y="142.5">GND</text>
<text x="50.2" y="142.5">GND</text>
<text x="60.4" y="142.5">GND</text>
<text x="70.6" y="142.5">GND</text>
<text x="106" y="138">VC5</text>
<text x="106" y="140.6">VC4</text>
<text x="106" y="143.1">VC3</text>
<text x="217.6" y="138.1">BAS16</text>
<text x="228.8" y="138.1">1nF</text>
<text x="230.3" y="141.8">R333</text>
<text x="82.3" y="149.5">VIO</text>
<text x="106" y="145.7">VC2</text>
<text x="106" y="148.2">VC1</text>
<text x="208.3" y="148.1">1uF</text>
<text x="208.5" y="145.8">C315</text>
<text x="212.5" y="149.5">R324</text>
<text x="218.7" y="149.5">1k</text>
<text x="227.7" y="149.5">Q303</text>
<text x="231.9" y="144.3">4</text>
<text x="43.6" y="153.2">R305</text>
<text x="44.2" y="155.7">10k</text>
<text x="51.2" y="153.2">R306</text>
<text x="51.9" y="155.7">10k</text>
<text x="58.8" y="153.2">R309</text>
<text x="59.5" y="155.7">10k</text>
<text x="65.2" y="151.9">R312</text>
<text x="65.8" y="154.5">10k</text>
<text x="75.3" y="154.6">4.7uF</text>
<text x="75.3" y="152.1">C310</text>
<text x="106" y="150.7">VC0</text>
<text x="208.7" y="154.7">R318</text>
<text x="217.6" y="155.9">D303</text>
<text x="230.3" y="155.9">C324</text>
<text x="239.2" y="154.6">AON2406</text>
<text x="82.3" y="158.4">TX</text>
<text x="82.3" y="160.9">RX</text>
<text x="103.7" y="158.4">TSREF</text>
<text x="104.1" y="160.9">GPIO1</text>
<text x="209.3" y="157">100</text>
<text x="217.6" y="158.4">BAS16</text>
<text x="228.8" y="158.4">1nF</text>
<text x="82.3" y="166">WAKEUP</text>
<text x="82.3" y="163.4">FAULT</text>
<text x="104.1" y="163.4">GPIO2</text>
<text x="104.1" y="166">GPIO3</text>
<text x="70.6" y="171.7">GND</text>
<text x="82.3" y="173.6">FAULTLN</text>
<text x="104.1" y="168.5">GPIO4</text>
<text x="104.1" y="171.1">GPIO5</text>
<text x="104.1" y="173.6">GPIO6</text>
<text x="82.3" y="176.1">FAULTNP</text>
<text x="82.3" y="178.7">COMLP</text>
<text x="82.3" y="181.2">COMLN</text>
<text x="92.1" y="182.1" transform="rotate(-90 92.1 182.1)">DVSS</text>
<text x="94.6" y="182.1" transform="rotate(-90 94.6 182.1)">CVSS</text>
<text x="97.2" y="182.1" transform="rotate(-90 97.2 182.1)">AVSS</text>
<text x="99.7" y="182.1" transform="rotate(-90 99.7 182.1)">AVSS</text>
<text x="102.2" y="182.1" transform="rotate(-90 102.2 182.1)">PAD</text>
<text x="94.7" y="194.6">GND</text>
</g>
<g font-size="1.8" fill="#848400">
<text x="267" y="26.3">SERIES_BANK_3</text>
<text x="267" y="28.8">SERIES_BANK_2</text>
<text x="267" y="31.4">SERIES_BANK_1</text>
<text x="267" y="33.9">PACK_GND</text>
<text x="16.2" y="158.4">UART_BQ79606_STM_RX</text>
<text x="16.4" y="160.9">UART_BQ79606_STM_TX</text>
<text x="23.5" y="163.4">BQ79606_FAULT</text>
<text x="23.9" y="166">BQ79606_WAKE</text>
</g>
<g font-size="1.8" fill="#840084">
<text x="213.1" y="34">16V</text>
<text x="213.1" y="47.9">16V</text>
<text x="204.2" y="63.2">16V</text>
<text x="204.2" y="70.8">16V</text>
<text x="204.2" y="78.4">16V</text>
<text x="204.2" y="86">16V</text>
<text x="231.1" y="106.2">4W</text>
<text x="231.1" y="126.5">4W</text>
<text x="34.5" y="139.4">6V</text>
<text x="44.1" y="139.4">10V</text>
<text x="54.8" y="139.4">6V</text>
<text x="65" y="139.4">6V</text>
<text x="75.1" y="139.4">6V</text>
<text x="231.1" y="146.9">4W</text>
</g>
<g font-size="1.4" fill="#0000c2">
<text x="142.2" y="17.9">NOTE ABOUT BQ POWER:</text>
<text x="142.2" y="19.6">- Current limiting resistors selected as minimum values</text>
<text x="142.2" y="22.9">- Fuse may be too small. May DNP and jump for prototypes</text>
<text x="143" y="21.2">from data sheet</text>
<text x="113" y="36.6">NOTE ABOUT THERMISTORS:</text>
<text x="113" y="38.2">- Voltage divider used for liniarization</text>
<text x="113" y="39.9">- Voltage divider and capacitor to be placed close</text>
<text x="114.2" y="41.5">to BQ GPIO pins</text>
<text x="113" y="43.2">- Thermistors to be placed near cells</text>
<text x="153.7" y="67.4">NOTE ABOUT CELL FILTERING:</text>
<text x="153.7" y="69.1">- R value to be 4 times the balance resistor</text>
<text x="153.7" y="70.7">- 3db is 720Hz</text>
<text x="154.1" y="72.4">(well below switch freq of buck)</text>
<text x="149.9" y="128.9">BALANCE TRANSISTOR NOTES</text>
<text x="149.9" y="130.6">- Series gate resistor to limit current during hotplug</text>
<text x="149.9" y="132.2">- Gate capacitor for power loss during transients</text>
<text x="149.9" y="133.9">- Gate diode for ESD protection (no high clamping diode)</text>
<text x="149.9" y="135.5">- VGS_min is 3.2/2 V = 1.6V</text>
<text x="149.9" y="137.2">- VDS_max is 4.2V</text>
<text x="149.9" y="146.2">BALANCE RESISTOR NOTES:</text>
<text x="149.9" y="147.8">- selected resistor rated for 2.5W power dissipation,</text>
<text x="149.9" y="149.5">balancing will be internmittent though</text>
</g>
<g font-size="1.4">
<text x="17.8" y="19">TSREF</text>
<text x="49.5" y="19">TSREF</text>
<text x="82.5" y="19">TSREF</text>
<text x="191.8" y="25.4">BQ79606_LDOIN</text>
<text x="36.2" y="33">THERM1</text>
<text x="68" y="33">THERM2</text>
<text x="101" y="33">THERM3</text>
<text x="191.8" y="39.4">BQ79606_BAT</text>
<text x="19" y="55.9">TSREF</text>
<text x="52.1" y="55.9">TSREF</text>
<text x="83.8" y="55.9">TSREF</text>
<text x="190.5" y="55.9">CELL_FILT_3</text>
<text x="233.7" y="55.9">SERIES_BANK_3</text>
<text x="190.5" y="63.5">CELL_FILT_2</text>
<text x="233.7" y="63.5">SERIES_BANK_2</text>
<text x="37.5" y="69.8">THERM4</text>
<text x="70.5" y="69.8">THERM5</text>
<text x="102.3" y="69.8">THERM6</text>
<text x="190.5" y="71.1">CELL_FILT_1</text>
<text x="233.7" y="71.1">SERIES_BANK_1</text>
<text x="190.5" y="78.7">CELL_FILT_0</text>
<text x="233.7" y="78.7">PACK_GND</text>
<text x="190.5" y="97.8">CELL_BAL_3</text>
<text x="123.6" y="106.7">BQ79606_LDOIN</text>
<text x="125.1" y="109.2">BQ79606_BAT</text>
<text x="190.5" y="118.1">CELL_BAL_2</text>
<text x="125.9" y="121.9">CELL_BAL_3</text>
<text x="125.9" y="124.5">CELL_BAL_2</text>
<text x="125.9" y="127">CELL_BAL_1</text>
<text x="125.9" y="129.5">CELL_BAL_0</text>
<text x="125.8" y="142.2">CELL_FILT_3</text>
<text x="190.5" y="138.4">CELL_BAL_1</text>
<text x="125.8" y="149.9">CELL_FILT_0</text>
<text x="125.8" y="144.8">CELL_FILT_2</text>
<text x="125.8" y="147.3">CELL_FILT_1</text>
<text x="129" y="160">THERM1</text>
<text x="130.1" y="157.5">TSREF</text>
<text x="190.5" y="158.7">CELL_BAL_0</text>
<text x="129" y="162.6">THERM2</text>
<text x="129" y="167.6">THERM4</text>
<text x="129" y="165.1">THERM3</text>
<text x="129" y="172.7">THERM6</text>
<text x="129" y="170.2">THERM5</text>
</g>
</svg>
